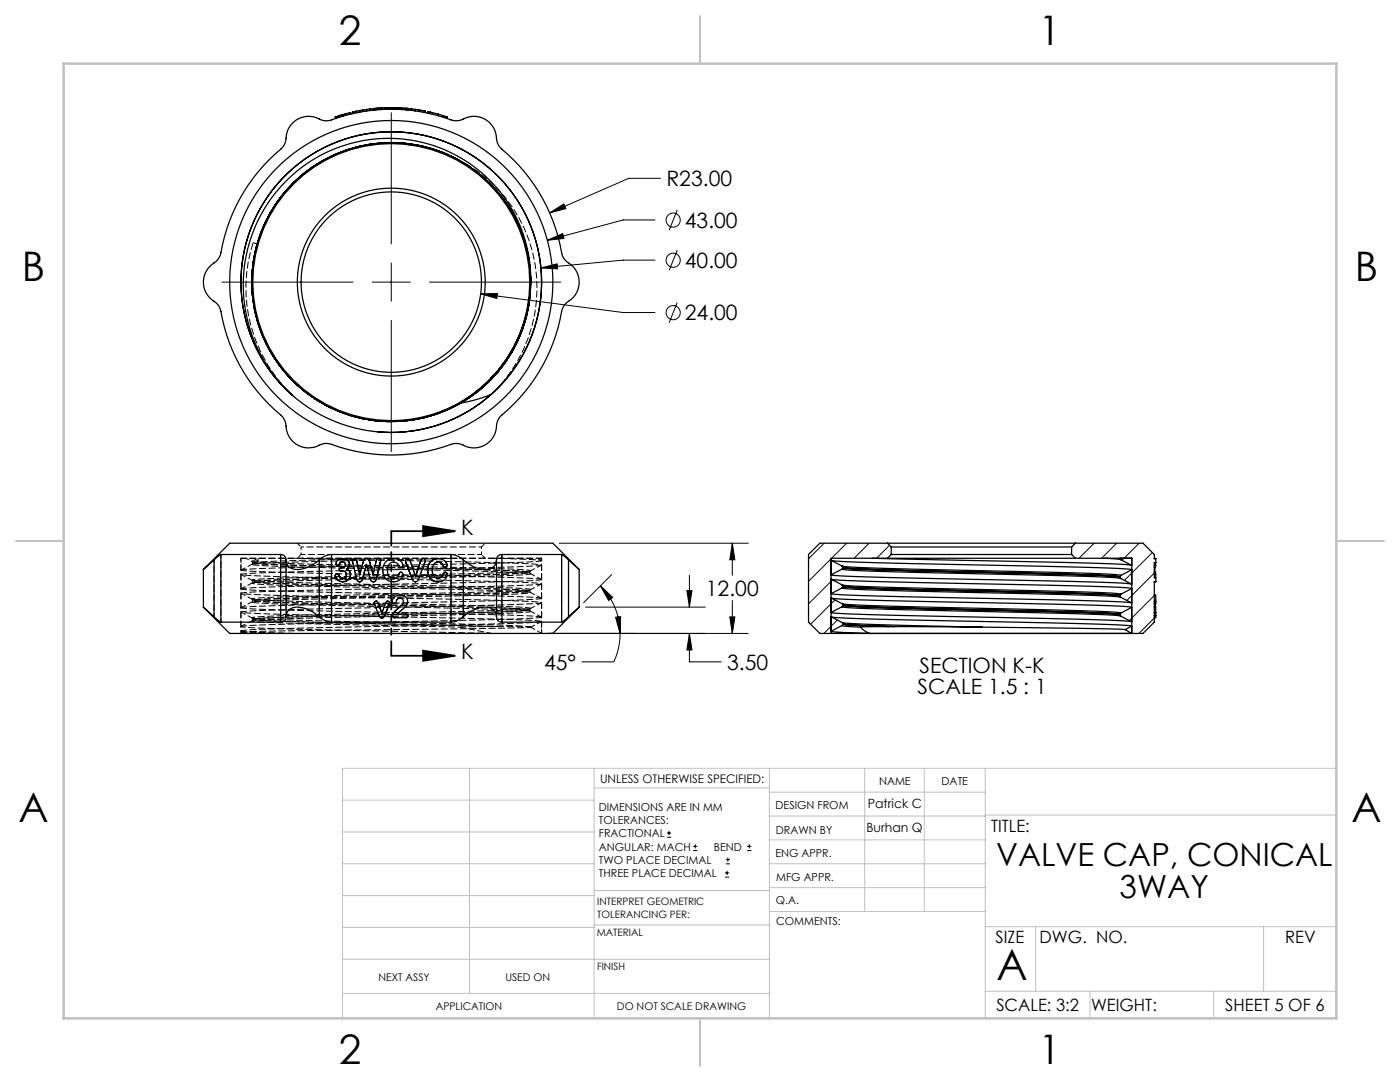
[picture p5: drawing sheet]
<svg xmlns="http://www.w3.org/2000/svg" width="279mm" height="216mm" viewBox="0 0 279 216" stroke-linecap="round" stroke-linejoin="round" font-family="sans-serif">
<g fill="none" stroke="#000" stroke-width=".2">
<path d="M78.1 22.5v26.2M131.8 35.6h-6.3l-15.8 6.9M44.3 56.3h26.2M74.3 56.3h7.6M78.1 52.5v7.6M85.7 56.3h26.2M95.9 58.6l28.5 3.8h6.3M95.9 58.6h3.4l-.2 1zM108 53.5l3.2-.9 .1 1.1zM109.2 47.9l3.1-1.3 .3 1zM109.7 42.5l2.8-1.8 .4 .9zM130.7 43.9h-6.3l-15.2 4"/>
<path d="M130.7 51.9h-6.3l-16.4 1.6M135.2 41.9l-1.7 4M135.2 49.9l-1.7 4M78.1 63.9v26.2M135.2 60.4l-1.7 4M111.6 108.4h37.7M119.8 116.9l2.5 2.3-.8 .6zM119.8 116.9a13.4 13.4 0 0 1 4 9.5M122.1 114.7l-5.6 5.5M137.1 117.8h1l-.5 3.3zM137.6 114.8v6.3M146.2 108.4v6.4"/>
<path d="M146.2 119.8v6.6M146.2 108.4l.5 3.3h-1.1zM164.5 108.4l-3.1 3.1M165.9 111.5l-4.5 4.5M166.1 115.7l-4.7 4.8M166.6 119.7l-4.8 4.9M169 108.4l-3 3M173.5 108.4l-3 3M177.5 108.8l-2.6 2.6M218.4 108.4l-3 3M222.8 108.4l-3 3M227.3 108.4l-3.4 3.4"/>
<path d="M230 110.2l-5.6 5.6M230.4 118.8l-5 5M230.4 114.3l-5.5 5.5M109.4 126.4h39.9M116.9 121.1h23.9M122.9 123.2l1-.1-.1 3.3zM123.8 126.4a13.4 13.4 0 0 1-1.3 5.7h-6.4M137.6 126.4v5.7h6.3M137.6 126.4l.5 3.3h-1zM145.6 123.1h1.1l-.5 3.3zM167.1 123.7l-2.7 2.7M230.4 123.3l-3.1 3.1"/>
<path d="M133.1 167.1h.8M133.1 166.2h.8M133.5 165.8v.8M138.3 169.7h.9M138.3 168.9h.9M138.8 168.5v.8M144.7 175h.8M144.7 174.2h.8M144.8 172.4h.9M144.8 171.5h.9M145.1 173.8v.8M145.3 171.1v.8"/>
<path d="M149.1 169.7h.9M149.1 168.9h.9M149.5 168.5v.8"/>
<circle cx="134.3" cy="43.9" r="1.41"/>
<circle cx="134.3" cy="51.9" r="1.41"/>
<circle cx="134.3" cy="62.4" r="1.41"/>
</g>
<path d="M78.1 106h12.7M84.4 105l6.4 1-6.4 1zM78.1 130.8h12.7M84.4 129.8l6.4 1-6.4 1.1z" fill="none" stroke="#000" stroke-width=".35"/>
<path d="M78.1 106v24.8" fill="none" stroke="#000" stroke-width=".35" stroke-dasharray="6.3 1.3 1.3 1.3 1.3 1.3" stroke-dashoffset="3.4"/>
<g fill="none" stroke="#c0c0c0" stroke-width=".2">
<path d="M68.4 159.7h50.2M93.7 153.3v44.9M118.6 153.3v49.9M118.6 157.2h34.9M153.5 153.3v49.9M153.5 158.1h43.1M172.6 153.3v28.6M184.5 153.3v28.6M196.6 153.3v49.9M266.7 153.3h-198.3v49.9M68.4 178.7h50.2M68.4 172.4h50.2"/>
<path d="M68.4 166h50.2M118.6 177.7h35.1M153.5 167.6h43.1M153.5 162.8h43.1M153.5 172.4h43.1M153.5 177.1h43.1M196.6 162.6h70.1M68.4 198.2h85.1M68.4 185.1h50.2M68.4 191.4h50.2M118.6 191.4h34.9M118.6 184.6h35.1"/>
<path d="M153.7 181.9h42.9M196.6 197.8h70.1M196.6 184.9h70.1M206.7 184.9v12.9M217.5 197.8v5.4M242.2 197.8v5.4M252.2 184.9v12.9"/>
</g>
<path d="M139.7 3.2v9.5M3.2 107.9h9.5M266.7 107.9h9.5M139.7 203.2v9.5" fill="none" stroke="#c0c0c0" stroke-width=".25"/>
<path d="M12.7 12.7h254v190.5h-254z" fill="none" stroke="#c0c0c0" stroke-width=".5"/>
<g fill="#000">
<path d="M84.4 105l6.4 1-6.4 1zM84.4 129.8l6.4 1-6.4 1.1z"/>
<path d="M146.2 108.4l.5 3.3h-1.1zM145.6 123.1h1.1l-.5 3.3zM122.9 123.2l1-.1-.1 3.3zM119.8 116.9l2.5 2.3-.8 .6zM137.1 117.8h1l-.5 3.3zM137.6 126.4l.5 3.3h-1zM95.9 58.6l3.2 1 .2-1zM109.7 42.5l3.2-.9-.4-.9zM109.2 47.9l3.4-.3-.3-1zM108 53.5l3.3 .2-.1-1.1z"/>
</g>
<g fill="none" stroke="#000" stroke-width=".25">
<path d="M58.2 24.7a4.7 4.7 0 0 1 6-.8l1.2 .2a35.7 35.7 0 0 1 25-.1l.8 .1 .8-.2a4.6 4.6 0 0 1 7.1 4.2 4.5 4.5 0 0 0 2.3 2.7 34.8 34.8 0 0 1 10.8 20 4.9 4.9 0 0 0 2.1 2.3 4.6 4.6 0 0 1-1.2 7.3 4.5 4.5 0 0 0-1.3 3.3 34.8 34.8 0 0 1-11.9 19.4 4.9 4.9 0 0 0-1 3 4.6 4.6 0 0 1-6.9 2.5l-.9-.1a6.2 6.2 0 0 0-2.6 .7 34.8 34.8 0 0 1-22.7-.6 4.9 4.9 0 0 0-3.1 .6 4.6 4.6 0 0 1-5.7-4.7 4.5 4.5 0 0 0-2.2-2.8 34.8 34.8 0 0 1-10.8-19.9l-.6-1.1a6.5 6.5 0 0 1-2.6-3.2 4.6 4.6 0 0 1 2.3-5.3 4.5 4.5 0 0 0 1.3-3.4 34.8 34.8 0 0 1 11.9-19.3l.5-.7 .2-.8a4.8 4.8 0 0 1 1.2-3.3zM68.3 22.9l-1.4 .4 .1 .3M68.3 22.9l.1 .3M68.4 22.9l-.4 .1M68.9 22.7h.1M70 22.8l-.1-.3-1.6 .4M70.4 22.4v.3M71.1 22.2l.1 .3M71.1 22.2l-.7 .2M71.7 22.1l-.6 .1M71.7 22.1l.1 .3M72.4 22l-.7 .1"/>
<path d="M72.4 22v.3M73.1 21.9l.1 .2M73.1 21.9l-.7 .1M73.8 21.8l.1 .3M73.8 21.8l-.7 .1M74.5 21.7l-.7 .1M74.5 21.7v.3M74.7 21.7v.3M74.7 21.7h-.2M74.8 21.7h-.1M74.8 21.7v.2M75.4 21.6l-.6 .1"/>
<path d="M75.6 21.6v.3M75.6 21.6l-.8 .1M75.9 21.6h.1M76.2 21.5l-.6 .1M76.2 21.5v.3M76.4 21.5h.1M76.8 21.5h-.6M76.8 21.5v.3M77.6 21.5h-.8M77.6 21.5v.3M77.8 21.5h-.2M77.8 21.5v.3"/>
<path d="M78.3 21.5h.5M78.3 21.5v.3M78.3 21.5h-.5M78.8 21.5l2.2 .1M78.8 21.5v.3M81 21.6h.4M81 21.6l.4 .1M81 21.6v.3M81.1 21.6h.1M81.4 21.7h.7M81.4 21.7v.3M82.1 21.7l.8 .1"/>
<path d="M82.1 21.7v.3M82.9 21.8l.8 .1M82.9 21.8v.3M83.7 21.9l-.1 .3M83.7 21.9l1.1 .2M84.8 22.1l.1 .1-.1 .3M84.8 22.1l-.1 .3M85.9 22.4l1.6 .4M85.9 22.4l-.5-.1-.1 .3M85.9 22.4v.3M87.5 22.8l1.8 .5-.1 .3M87.5 22.8l-.1 .3"/>
<path d="M91.3 31.8a27.8 27.8 0 0 0-41 24.6 27.8 27.8 0 0 0 41.1 24.3 27.8 27.8 0 0 0 1.8-47.8 27.8 27.8 0 0 0-42.9 21.2 27.8 27.8 0 0 0 39 27.6 27.8 27.8 0 0 0 5.8-47.4 27.8 27.8 0 0 0-42.1 9.8 27.8 27.8 0 0 0 18.4 39.2 27.8 27.8 0 0 0 34.5-26M105.9 56.8a27.8 27.8 0 0 0-32.4-27.9 27.8 27.8 0 0 0-21.6 36.8 27.8 27.8 0 0 0 40.1 14.7M98 78.7l-3 1.1-3 .6M98 78.7a30 30 0 0 1-22.7 7.5M98.7 74.8a44.7 44.7 0 0 1-6.8 5.6h.1M98.7 74.8a28.4 28.4 0 0 0 6.6-24.7 28.2 28.2 0 0 0-12.6-18.1 28.6 28.6 0 0 0-12.2-4.2 28.5 28.5 0 0 0-8.5 .4 29.2 29.2 0 0 0-6.5 2l-.2 .1a29.1 29.1 0 0 0-10.3 8.2l-.1 .1a29 29 0 0 0-4.2 7.2 29.5 29.5 0 0 0-1.8 6.7 29.7 29.7 0 0 0 1.1 13.6l.5 1.2a29.9 29.9 0 0 0 3.1 6.1l3 3.7 1.7 1.7a30 30 0 0 1-1.9-43.2 30 30 0 0 1 43.3-.2 30 30 0 0 1-1.7 43.3M99.3 73.9l-1.4 1.6M101 71.8l-1.5 2M101.2 71.5a27.6 27.6 0 0 0-20.2-42.6 27.6 27.6 0 0 0-28.7 37.4 27.6 27.6 0 0 0 46.4 8.5M40.6 113.6l5.2-5.2h64.5l5.3 5.2v7.5M40.6 113.6v7.5M42.7 111.7l-2.1 1.9"/>
<path d="M42.7 111.7v11.4M44.1 110.6h11.9M44.1 110.6l-1.4 1.1M44.1 110.6v13.5M56 110.6l.5 .2a1.02 1.02 0 0 1 .6 .9M56 110.6v13.5M57.1 111.7a2.11 2.11 0 0 0 2.7 1.9 7.5 7.5 0 0 0 3.9-1.9M57.1 111.7v11.4M63.7 111.7v11.4M66.2 110.6h23.8M66.2 110.6l-1.2 .3-1.3 .8M66.2 110.6v13.5"/>
<path d="M67.3 114.5l.3 .1M67.3 114.5l-.3 .1-.1 .3a1.43 1.43 0 0 0 1.4 1.2M67.3 114.5l.2 .1M67.5 114.6h.1M67.6 112.7a.65 .65 0 0 1 .6-.7 .65 .65 0 0 1 .7 .6 .65 .65 0 0 1-.7 .7h-.1a.34 .34 0 0 0-.4 .2 .34 .34 0 0 0 .1 .4h.2M67.6 112.7l-.3 .2M67.6 112.7h.1M67.6 114.6l.4 .8 .4 .1M67.7 112.7l-.4 .2M68 113.9a.76 .76 0 0 1 1 .4 .76 .76 0 0 1-.3 1 .76 .76 0 0 1-1-.2l-.2-.5M68.4 113.9h-.4M68.4 111.5a1.18 1.18 0 0 1 1.4 1.1"/>
<path d="M68.4 111.5a1.07 1.07 0 0 0-1.3 1.3l.2 .1M68.4 111.5a1.17 1.17 0 0 1 1.3 1.1M68.4 112.1l-.4 .1-.3 .5M69.2 113.6a1.24 1.24 0 0 1 .7 1.1M69.2 113.6h.1M69.3 113.6l.5 .5 .2 .6M69.7 112.6l-.1 .4-.4 .6M69.7 112.6h.1M69.8 112.6l-.2 .5-.3 .5M69.9 114.7a1.46 1.46 0 0 1-1.6 1.4M69.9 114.7h.1M70 114.7a1.5 1.5 0 0 1-1.7 1.4"/>
<path d="M70.7 111.4a.55 .55 0 0 0-.3 .9l.8 3.3a.55 .55 0 0 0 .5 .5M70.7 111.4l.3 .2 .2 .5M70.7 111.4l.4 .1 .2 .6M71.2 112.1h.1M71.3 112.1l.5 2.5M72.4 115.3l-.3 .7-.4 .1M72.4 115.3l.7-2.7 .8 3 .3 .4 .3 .1M72.4 115.3h.1M72.4 115.3l-.2 .6-.5 .2M73.1 111.4a.7 .7 0 0 0-.7 .8l-.6 2.5-.6-2.6M73.1 111.4a.69 .69 0 0 1 .7 .8M73.1 111.4h.1a.7 .7 0 0 1 .6 .8"/>
<path d="M73.1 112.7l-.7 2.6M75.1 119.9a.47 .47 0 0 0-.4 .4 .47 .47 0 0 0 .1 .4l.9 2.3 .3 .3h.2M75.1 119.9l.2 .1 .2 .5M75.1 119.9h.1M75.1 115.3l-.1 .5-.5 .3M75.1 115.3h.1M75.2 115.3l-.2 .6-.5 .2M75.5 111.4l-.4 .3-.7 3-.6-2.5M75.5 111.4l.4 .2 .1 .3M75.5 111.4h.1M75.9 112.3l-.8 3M75.9 112.3h.1"/>
<path d="M76 111.9l-.1 .4M77.3 113.8a1.3 1.3 0 0 0 1.2 1.6M77.3 113.8h.1M77.4 119.9l.2 .1 .2 .3M77.4 119.9l-.4 .4-.8 2.1-.7-1.9M77.4 119.9h.1M78.5 115.4h.1M78.6 112.2h.1M78.6 112.2a1.32 1.32 0 0 0-1.3 1.6M78.6 112.2a1.1 1.1 0 0 1 1 .6M79.6 112.8h.1M79.6 112.8l.2 .3 .2 .1"/>
<path d="M79.6 114.6a1.08 1.08 0 0 1-1.1 .8M79.8 119.4h.1M79.8 119.4a.67 .67 0 0 1 .7 .6M79.8 119.4a1.18 1.18 0 0 0-.9 .9l-.3 .1M79.8 118.7h.1M79.8 118.7a1.4 1.4 0 0 0-1.5 1.3M79.8 118.7a1.35 1.35 0 0 1 1.5 .9 1.35 1.35 0 0 1-.5 1.6l-1.5 1.3h.8a1.14 1.14 0 0 1 1.3 .4l-.1 .3-.3 .1h-2.2M80 114.2l-.2 .1-.2 .3M80 114.2h.1M80 113.2h.1M80 113.2l.4-.3a2.03 2.03 0 0 0-2.2-1.5 2.03 2.03 0 0 0-1.8 1.9 2.14 2.14 0 0 0 1.2 2.6 2.14 2.14 0 0 0 2.8-1v-.5l-.4-.2M80.9 111.9l.1 .4"/>
<path d="M80.9 111.9h.1M80.9 111.9l.2 .4M81 112.3h.1M81 112.3l1.1 2.9M81.1 112.3l1 2.9M81.4 111.4l-.3 .1-.2 .4M81.4 111.4h.1M81.4 111.4l.2 .1 .2 .3 1.1 3.3 1.1-3.1M82.1 115.2h.1M82.1 115.2l.1 .3a.69 .69 0 0 0 .7 .6M82.9 116.1h.1M84.5 111.4l-.3 .1-.2 .5"/>
<path d="M84.5 111.4a.52 .52 0 0 1 .3 .9l-1.3 3.4-.6 .4M84.5 111.4l-.4 .2-.1 .4M85.3 113.8l.1 .7 .5 .9M85.3 113.8h.1M85.4 113.8l.1 1 .4 .6M85.9 115.4l.7 .6 .9 .1M85.9 115.4h.1M85.9 115.4l.8 .6 .8 .1M87.4 112.2h.1M87.5 111.4a2.11 2.11 0 0 0-2.2 2.4M87.5 111.4a2.12 2.12 0 0 0-2.1 2.4M87.5 111.4a1.47 1.47 0 0 1 1.7 1.6l-.3 .2"/>
<path d="M87.5 112.2a1.05 1.05 0 0 1 1 .6M87.5 112.2a1.31 1.31 0 0 0-1.2 1.6 1.17 1.17 0 0 0 .7 1.5 1.17 1.17 0 0 0 1.5-.7M87.6 112.2l.5 .2 .3 .4M88.4 112.8l.2 .3 .3 .1M88.4 112.8h.1M88.4 114.6a1.04 1.04 0 0 1-1 .8M88.4 114.6h.1M88.5 112.8l.2 .3 .2 .1M88.9 114.2l-.3 .1-.2 .3M88.9 114.2l-.2 .1-.2 .3M88.9 114.2l.3 .1a1.3 1.3 0 0 1-1.1 1.7l-.6 .1M90 110.6l1.1 .3 1.4 .8"/>
<path d="M90 110.6v13.5M92.5 111.7a5.7 5.7 0 0 0 5.6 1.7 1.82 1.82 0 0 0 1-1.7M92.5 111.7v11.4M99.1 111.7v11.4M100.2 110.6h11.9M100.2 110.6l-.3 .1a.99 .99 0 0 0-.8 1M100.2 110.6v13.5M112.1 110.6l1.4 1.1M112.1 110.6v13.5M113.5 111.7l2.1 1.9M113.5 111.7v11.4M165.9 111.8l2.1 1.1"/>
<path d="M165.9 115.6l2.1 1.1M165.9 119.3l2.1 1.1M166 111.9a1514 1514 0 0 0 47.5 1.2l9.1 .3 3.3 .3-2.2 1.1M166 119.4a1512.4 1512.4 0 0 0 47.5 1.2l9.1 .3 3.3 .3-2.2 1.1M166.1 115.6a1936.4 1936.4 0 0 0 51 1.4l6.5 .2 2.3 .2-2.2 1.2M168 112.9l.2 .3M168 112.9l.2 .1M168 116.7l.2 .3M168 116.7a260.7 260.7 0 0 0 21.8 .8l7.2 .2a497 497 0 0 1 26.6 .8l.1 .1M168 117.3a424.6 424.6 0 0 0 28.3 1l9.7 .2a202.8 202.8 0 0 1 17.7 .7M168 117.3l-2.1 1.2h.1a687.2 687.2 0 0 0 34.4 1 453.7 453.7 0 0 1 25.4 .8M168 113.6a353.3 353.3 0 0 0 25.1 .8l11.8 .3a234.7 234.7 0 0 1 18.8 .7l-.2-.3"/>
<path d="M168 113.6l-2.1 1.1 .1 .1a687.2 687.2 0 0 0 34.4 .9 452.9 452.9 0 0 1 25.4 .8M168.2 113.4l.1-.1a1256.9 1256.9 0 0 0 43.8 1.3l8.4 .3 3 .2M168.2 116.8l.1 .2a1266.1 1266.1 0 0 0 43.8 1.3l8.4 .3 3 .3M168.2 117a407.6 407.6 0 0 0 27.7 1l6.4 .1a279.3 279.3 0 0 1 21.2 .8M168.2 113.2a408.3 408.3 0 0 0 27.7 1l6.4 .1a279.7 279.7 0 0 1 21.2 .8M168.2 113.2v.1M168.2 117h.1M168.2 117l-.2 .3M168.2 113.3l-.2 .3M168.3 113a1847.1 1847.1 0 0 0 48.4 1.4l5 .2 2 .2M168.3 117.1l-.1 .1M174.1 111.4l40.9 .9 10.8 .5"/>
<path d="M177.1 108.4h37.5M177.1 111.4h37.5M177.1 108.4h-13.5l-2.2 2.2v13.5l2.2 2.3h2.3M177.1 111.4h-11.2v15M177.1 108.4l.8 .7M177.9 109.1h36M177.9 110.6h36M177.9 109.1v1.5M177.9 110.6l-.8 .8M213.9 110.6l.7 .8M213.9 109.1v1.5M214.6 111.4h11.3v15"/>
<path d="M214.6 108.4h13.5l2.3 2.2v.9M214.6 108.4l-.7 .7M220.4 111.4l3.3 .3M223.4 115.1l.1 .3M223.5 115.1h.1M223.5 118.9h.1M223.5 118.9l.2 .3M223.5 111.4l.2 .3 2.2 1.1M223.5 118.9v.2M223.6 118.7l-.2 .1M223.7 114.8l-.2 .3M223.7 118.6l-.2 .3"/>
<path d="M223.7 119.2l2.2 1.1M223.7 115.4l2.2 1.2M230.4 111.5h.3M230.4 114.2h.2v.4M230.4 118.7l.2 .1 .1 1.2M230.4 114.6h.2M230.4 112.8h.2M230.4 111.4h.3M230.5 113.2v1M230.6 114.6l.1 .7M230.6 112.8v.4h-.2M230.7 112.3l-.1 .5"/>
<path d="M230.7 111.4v.1M230.7 112.3h-.3v3h.3M230.7 116.1h-.3v8l-2.3 2.3h-2.2M230.7 116.1h-.3M230.7 111.5v.8M230.7 115.3v.8M40.6 121.1l5.2 5.3h64.5l5.3-5.3M40.6 121.1l2.1 2M42.7 123.1l1.4 1M44.1 124.1h11.9M57.1 123.1a1.01 1.01 0 0 1-1.1 1M57.1 123.1a2.11 2.11 0 0 1 2.7-1.9 7.5 7.5 0 0 1 3.9 1.9"/>
<path d="M63.7 123.1l1.2 .7 1.3 .3M66.2 124.1h23.8M75.5 120.5h.1M75.5 120.5l.7 1.8M76.2 123.3h.1M76.8 122.7l-.3 .5-.3 .1M76.8 122.7h.1M77.6 120.7h.1M77.6 120.7l-.8 2M77.8 120.3l-.2 .4M77.8 120.3h.1M78.3 122.8h.1"/>
<path d="M78.3 122.8l.1 .3 .4 .2M78.3 120h.1M78.3 120l.1 .3 .2 .1M78.5 122.3l-.2 .5M78.5 122.3h.1M78.6 120.4h.1M78.8 123.3h.1M79.7 121.1h.1M79.8 121.1l-1.3 1.2M80.5 120h.1M80.5 120a1.48 1.48 0 0 1-.7 1.1M92.5 123.1l-1.3 .8-1.2 .2"/>
<path d="M92.5 123.1a5.7 5.7 0 0 1 5.6-1.7 1.82 1.82 0 0 1 1 1.7M99.1 123.1a1.02 1.02 0 0 0 1.1 1M100.2 124.1h11.9M113.5 123.1l-1.4 1M115.6 121.1l-2.1 2M165.9 126.4h60M165.9 123.1l2.1 1.1 .2 .3M166 123.1l9.7 .5 31.2 .6a208.2 208.2 0 0 1 19 .7l-1.4 .7M168 124.8l3.7 .3M168 120.4l.2 .3M168 120.4l.2 .1M168 121.1a368.6 368.6 0 0 0 25.5 .9l11.8 .2a223.1 223.1 0 0 1 18.4 .8"/>
<path d="M168 124.8l-2.1 1.2 2.2 .2 5.4 .2M168 121.1l-2.1 1.1 .1 .1a685.7 685.7 0 0 0 34.4 .9 454.7 454.7 0 0 1 25.4 .8M168.1 124.2a254.5 254.5 0 0 0 20.7 .8l7.2 .1M168.2 121l.1-.2a1255.1 1255.1 0 0 0 43.8 1.3l8.4 .3 3 .3M168.2 120.7l-.2 .4M168.2 120.7a407.6 407.6 0 0 0 27.7 1l6.4 .1a279.3 279.3 0 0 1 21.2 .8M168.2 124.5l2.4 .3 6.8 .2M168.2 124.5l2.7 .3 7.6 .2M168.2 124.5h.1M168.2 124.5l-.2 .3M168.3 120.5a1606.6 1606.6 0 0 0 45.9 1.3l7.1 .3 2.4 .2M171.7 125.1l.7 .7 1.1 .6"/>
<path d="M173.5 126.4h52.4M177.4 125l-5.7 .1M177.4 125h1.1M178.5 125l17.5 .1M196 125.1l22 .3 6.5 .2M223.5 122.6v.1M223.5 122.7l.2 .3M223.5 122.7v.2M223.7 122.3l-.2 .3M223.7 123l2.2 1.1M224.5 125.6l1.4 .8M230.4 122.8h.3"/>
<path d="M230.4 122.3h.3M230.4 120h.3M230.4 121.1h.2M230.6 120.4v.7M230.6 121.1l.1 1.2M230.7 122.3v.5M230.7 122.8v.5h-.3M230.7 120v.4h-.3"/>
<circle cx="78.1" cy="56.3" r="32.3"/>
<circle cx="78.1" cy="56.3" r="18"/>
<circle cx="78.1" cy="56.3" r="30"/>
<circle cx="78.1" cy="56.3" r="18.7"/>
</g>
<g fill="none" stroke="#000" stroke-width=".2" stroke-dasharray="1.3 .6">
<path d="M67 23.3l.1 .3M67.3 23.2l.1 .3M67.5 23.1l.1 .3M67.6 23.1l.1 .3M67.7 23.1l.1 .3M68 23l.1 .3M68.2 23.2l-.1-.2M68.2 22.9l.1 .3M68.3 22.9l.1 .3M68.3 22.9h.1M68.4 22.9l.1 .3M68.9 22.7l.1 .3"/>
<path d="M69.1 22.7l.1 .3M69.2 22.6l.1 .3M69.7 22.5l.1 .3M70.7 22.3l.1 .3M71.2 22.2l.1 .3M71.8 22.1v.3M72.4 22l.1 .3M73.1 21.9l.1 .2M73.8 21.8v.3M74.4 21.7l.1 .3M74.7 21.7l.1-.1M75 21.6l.1 .3"/>
<path d="M75.1 21.9v-.3M75.1 21.6l.1 .3M75.4 21.6h.5M75.5 21.6v.3M75.5 21.6l.1 .3M75.9 21.6v.3M76 21.6v.3M76.2 21.5v.3M76.4 21.5v.3M76.9 21.5l.1 .3M77.3 21.5v.3M77.4 21.5v.3"/>
<path d="M77.6 21.5h.2M78 28.7h-.1M78.3 21.5v.3M78.5 21.5v.3M78.6 21.5v.3M78.6 21.5h.6M79.2 21.5v.3M79.2 21.5h.2M79.3 21.5v.3M79.3 21.5h.2M79.5 21.5h.3M79.5 21.8v-.3"/>
<path d="M79.6 21.5v.3M79.8 21.5l-.1 .3M79.8 21.5v.3M80 21.8v-.3M80 21.5l.2 .1M80 21.5v.3M80.4 21.6h.1M80.4 21.6v.3M80.5 21.6v.3M80.6 21.6v.3M80.9 21.6v.3M81.1 21.6l-.1 .3"/>
<path d="M81.1 21.6l.3 .1M81.4 21.9v-.2M81.4 21.6l-.1 .3M81.9 21.7v.3M82.9 21.8v.3M84 22l-.1 .3M84.5 22.1l-.1 .3M86.3 22.5l-.1 .3M87.5 22.8l-.1 .3M88.5 23.1l-.1 .3M88.8 23.5l.1-.3M88.9 23.2l-.1 .3"/>
<path d="M89.3 23.3l-.1 .3M91.3 31.8a29.9 29.9 0 0 0-10.3-3M51.3 48.7h.2M105.9 57.3v-.5M98.7 78.1a28.9 28.9 0 0 0-7.4-46.3M98.9 77.9l-.2 .2M40.6 113.6h.1M50.3 115.8l.1 .3M50.3 119.5l.1 .3M50.3 112l.1 .3M50.3 116.3v.1M50.3 112.6h.1"/>
<path d="M50.3 112h.1M50.4 119.8l-.1 .3M50.4 116.1l-.1 .2M50.4 119.8h.1M50.4 116.1h.1M50.4 112.3h.1M50.4 112.3l-.1 .2M51.3 111.8l.2 .3M66.9 114.9h.1M67 114.9l.1-.3 .3-.1M67 112.5h.1M67.4 112.9l-.3-.4"/>
<path d="M67.7 113.6h.1M67.8 113.6l.1-.2 .3-.1M68.1 113.9h-.2l-.1-.3M68.2 113.3h.1M68.3 112.1h.1M68.3 115.5h.1M68.4 113.9h.1M68.5 113.9h-.1M68.9 112.7h.1M69.1 114.7h.1M70.3 111.9h.1M70.4 112.3h.1"/>
<path d="M70.4 112.3v-.4M71.1 115.3h.1M71.2 115.3l-.8-3M71.8 114.7h.1M71.8 114.6v.1M72.4 112.2h.1M73.1 112.6h.1M73.2 112.6l-.1 .1M73.8 115.3h.1M74.4 114.7h.1M74.5 114.6v.1M75 112.1h.1"/>
<path d="M76.4 113.8h.1M76.9 115.4h.1M78.5 111.4h.1M78.6 116.1h.1M79.2 119.7h.1M80.4 112.8h.1M80.4 114.6h.1M80.6 118.9h.1M81.9 112l1 3.1M81.9 112h.1M82.9 115.1v-.1M82.9 115.1h.1"/>
<path d="M83.7 115.2h-.1M84.7 112.3l-1.1 2.9M84.8 112.3h-.1M84.8 111.8l-.1 .5M84.9 111.8h-.1M86.3 113.8h-.1M87.4 111.4l.5 .1M87.5 115.4h-.1M87.5 112.2h-.1M87.5 116.1h-.1M88.8 114.2l.3 .1 .1 .3M89.2 112.8l-.1 .3-.3 .1"/>
<path d="M89.3 112.8h-.1M89.3 114.6h-.1M105.7 114.2h.1M105.7 118v-.1M105.7 114.2l.2-.3M105.7 117.9l.2-.2M105.9 113.9h.1M105.9 114.5l-.2-.3M105.9 118.2l-.2-.2M105.9 117.7h.1M108.1 111.9v-.5M48.1 125.9v.5"/>
<path d="M48.1 125.9l.5 .2M48.6 126.1l-.5 .3M50.3 123.3l.1 .3M50.4 123.6l-.1 .3M50.4 123.6h.1M63.7 123.1l.4 .3M74.7 120.3h.1M74.8 120.7h.1M74.8 120.7l-.1-.4M75.6 122.7h.1M76.2 122.4h.1M76.2 122.3v.1"/>
<path d="M76.9 120.4h.1M79.3 122.5h.1M79.5 122.3h.1M79.5 122.3l-.2 .2M81.4 120h-.1M81.4 122.9h.1M99 122.5l.1 .6M105.7 121.7h.1M105.7 121.7l.2-.3M105.9 121.4h.1M105.9 122l-.2-.3M105.9 125.1h.1"/>
<path d="M113.5 123.1l.3-.3"/>
</g>
<g fill="none" stroke="#000" stroke-width=".2" stroke-dasharray="1.3 .6" stroke-dashoffset=".4">
<path d="M51.3 48.7l-.8-.3M105.9 56.2a27.8 27.8 0 0 1-40.8 24.7 27.8 27.8 0 0 1-2.7-47.6 27.8 27.8 0 0 1 43.3 19.9 27.8 27.8 0 0 1-37.9 29 27.8 27.8 0 0 1-7.7-47.1 27.8 27.8 0 0 1 45.2 15.2 27.8 27.8 0 0 1-34.7 32.8 27.8 27.8 0 0 1-12.7-46 27.8 27.8 0 0 1 46.6 10.4 27.8 27.8 0 0 1-25.8 36.6 27.8 27.8 0 0 1-27.4-35.4M48.1 111.4v2.4M48.1 118.4l2.2 1.1M48.1 114.7l2.2 1.1M51.5 112.1v-.7M75.1 112.1l.1-.5 .4-.2M79.8 119.4l-.6 .3M79.8 118.7l.8 .2M81.4 111.4l.2 .1 .3 .5M87.4 112.2a1.34 1.34 0 0 0-1.2 1.6M89.2 114.6a1.61 1.61 0 0 1-1.6 1.5"/>
<path d="M105.9 113.9l2.1-1.1M105.9 117.7l2.2-1.2M105.9 113.9a617.2 617.2 0 0 0-33.2-1.1l-16.3-.4-6.1-.4M48.1 122.2l2.2 1.1M78.1 124.5l21.5 .5M92 125.1l6 1.3M98 126.4l-32.8-.7a226.2 226.2 0 0 1-17.1-.7M99.6 125l6.2 .1M105.9 121.4l2.1-1.1M105.9 125.2l2.1-1.2M108.1 126.4v-2.4"/>
</g>
<g fill="none" stroke="#000" stroke-width=".2" stroke-dasharray="1.3 .6" stroke-dashoffset=".3">
<path d="M50.3 112.6l-2.2 1.1M50.3 116.3l-2.2 1.2M70.4 111.9l.1-.3 .3-.2M71.8 114.7l.7-2.5M84.4 111.4l.3 .1 .1 .3M108.1 115.6l-2.2-1.1M108.1 119.4l-2.2-1.2M48.1 125.9l2.5 .2 7.7 .3M50.3 120.1l-2.2 1.2M50.3 123.9l-2.2 1.1M80.9 122.5l.4 .1 .1 .3M108.1 123.1l-2.2-1.1"/>
<path d="M108.1 126.4l-2.2-1.3"/>
</g>
<g fill="none" stroke="#000" stroke-width=".2" stroke-dasharray="1.3 .6" stroke-dashoffset=".6">
<path d="M50.3 112l1-.2M56 110.6v13.5M59 111.4l19.1 .4M68.4 116.1a1.43 1.43 0 0 1-1.4-1.2M68.4 115.5a.76 .76 0 0 0 .8-.8M69.2 114.7a.69 .69 0 0 0-.7-.8M71.8 116.1l-.4-.2-.2-.6M72.5 112.2l.2-.5 .5-.3M74.5 116.1a.69 .69 0 0 1-.6-.8M78.1 111.8l7 .1a328.9 328.9 0 0 1 23 .8 480.6 480.6 0 0 1-30 1l-7 .1a329.5 329.5 0 0 0-23 .8 358.1 358.1 0 0 0 25.3 .9l4.7 .1M78.1 115.6l7 .1a328.9 328.9 0 0 1 23 .8 480.6 480.6 0 0 1-30 .9l-7 .2a329.5 329.5 0 0 0-23 .8 358.1 358.1 0 0 0 25.3 .8l4.7 .1M78.1 119.3l7 .2a328.9 328.9 0 0 1 23 .8 480.6 480.6 0 0 1-30 .9l-7 .1a329.5 329.5 0 0 0-23 .8 358.1 358.1 0 0 0 25.3 .9l4.7 .1"/>
<path d="M90 110.6v13.5M112.1 110.6v13.5M44.1 124.1v-13.5M66.2 124.1v-13.5M100.2 124.1v-13.5"/>
</g>
<path d="M67.1 112.5a1.21 1.21 0 0 1 1.4-1M77 115.4l-.5-.9-.1-.7M88 111.5a1.52 1.52 0 0 1 1.2 1.3" fill="none" stroke="#000" stroke-width=".2" stroke-dasharray="1.3 .6" stroke-dashoffset=".9"/>
<g fill="none" stroke="#000" stroke-width=".2" stroke-dasharray="1.3 .6" stroke-dashoffset=".5">
<path d="M51.3 111.8l-.8-.4M51.5 112.1l-1 .2M59.3 108.4l.8 .7M60.1 110.6l-.8 .8M66.2 110.6h-6.1M68.3 113.3l.5-.2 .2-.4M69 112.7l-.1-.4-.5-.2M78.1 117a407.6 407.6 0 0 1-27.7-.9 408.1 408.1 0 0 1 27.7-1 408.3 408.3 0 0 0 27.6-.9 408.3 408.3 0 0 0-27.6-.9M78.1 113.2a407.6 407.6 0 0 1 27.6 1 408.1 408.1 0 0 1-27.6 .9 408.3 408.3 0 0 0-27.7 1 408.3 408.3 0 0 0 27.7 .9M78.1 117a407.6 407.6 0 0 1 27.6 .9 408.1 408.1 0 0 1-27.6 1 408.3 408.3 0 0 0-27.7 .9 408.3 408.3 0 0 0 27.7 .9M86.2 113.8a1.24 1.24 0 0 0 1.2 1.6M96.1 110.6h-6.1"/>
<path d="M96.1 109.1l.7-.7M96.8 111.4l-.7-.8M108.1 111.9l-.9-.5M48.6 126.1l9.7 .3M75.6 122.7l-.8-2M76.2 122.4l.8-2M78.1 120.8a407.6 407.6 0 0 1-27.7-1 408.1 408.1 0 0 1 27.7-.9 408.3 408.3 0 0 0 27.6-.9 408.3 408.3 0 0 0-27.6-1M99.6 125h-.9M105.9 125.2l-6.5 .2-41.9 .5-8.9 .2"/>
</g>
<g fill="none" stroke="#000" stroke-width=".2" stroke-dasharray="1.3 .6" stroke-dashoffset=".2">
<path d="M48.1 111.4h60M50.5 112.3a404.2 404.2 0 0 1 27.4-.9M73.9 115.3l-.7-2.7M74.5 114.7l.6-2.6M105.9 117.6a668.4 668.4 0 0 0-33.7-1l-16.1-.5a26.8 26.8 0 0 1-5.8-.4 642.3 642.3 0 0 1 33.5-1 300.2 300.2 0 0 0 22.1-.8M108.1 119.4a835 835 0 0 0-39.1-1.1l-1.9-.1a282.2 282.2 0 0 1-19-.7M108.1 115.6a835.1 835.1 0 0 0-39.1-1.1h-1.9a282.9 282.9 0 0 1-19-.7M108.1 111.4h-60M48.1 125a760.2 760.2 0 0 1 37.1-1.1h2.4a266.2 266.2 0 0 0 20.5-.7v-.1M48.1 121.2a293.5 293.5 0 0 1 22-.7l17.5-.4a271.3 271.3 0 0 0 20.5-.7M96.2 121.2l-18.1-.4M105.9 121.4v-.1a990.2 990.2 0 0 0-41-1.2l-10.5-.3-4.1-.3a102.4 102.4 0 0 1 13-.6l16.2-.4a397.1 397.1 0 0 0 26.4-.8"/>
<path d="M105.9 125.1a288.4 288.4 0 0 0-22.7-.8l-7.3-.1a404 404 0 0 1-25.6-.9 273.7 273.7 0 0 1 22.5-.9l7.2-.1a437.6 437.6 0 0 0 25.9-.9M108 123.1a813.2 813.2 0 0 0-37.1-1l-5.7-.2a226.2 226.2 0 0 1-17.1-.6"/>
</g>
<g fill="none" stroke="#000" stroke-width=".2" stroke-dasharray="1.3 .6" stroke-dashoffset=".1">
<path d="M48.1 118.4v2.9M48.1 114.6v2.9M48.1 117.5a570.3 570.3 0 0 1 32-1l11.6-.2a193.2 193.2 0 0 0 16.4-.7M48.1 113.7a722.8 722.8 0 0 1 35.9-1l7.8-.2a189.1 189.1 0 0 0 16.3-.6M50.5 112.3a446.4 446.4 0 0 0 27.6 .9M78.1 113.3a412.7 412.7 0 0 1-27.7-1M108.1 115.6v-2.9M108.1 119.4v-2.9M48.1 122.1v2.9M78.1 120.7l18.3 .5M81.3 120a2.69 2.69 0 0 1-1.5 2l-.3 .3M92 125.1l6.7-.1"/>
<path d="M108.1 124a466.3 466.3 0 0 1-29.6 .9l-2.6 .1a480.5 480.5 0 0 0-27.8 .9M108.1 123.1v-2.8"/>
</g>
<path d="M42.7 111.7v11.4M49.1 111.4l1.2 .6M63.7 111.7v11.4M91.3 111.4l-14.5 .3a491.8 491.8 0 0 0-26.4 .9h-.1a328.2 328.2 0 0 0 24.2 .9l5 .1a482.8 482.8 0 0 1 26.3 .9h.1a463.4 463.4 0 0 1-29.3 1 475.5 475.5 0 0 0-26.3 .8v.1a471.4 471.4 0 0 0 29.4 1 466.5 466.5 0 0 1 26.1 .8l.1 .1a479.6 479.6 0 0 1-29.5 .9 459.5 459.5 0 0 0-26.1 .9 488.1 488.1 0 0 0 29.6 1 450.8 450.8 0 0 1 26 .9 496.2 496.2 0 0 1-29.7 1 443.8 443.8 0 0 0-25.9 .9 505.2 505.2 0 0 0 29.8 1l11.9 .2M96.1 109.1h-36M99.1 111.7v11.4M108.1 111.9l-9.4-.5M57.1 123.1v-11.4M92.5 123.1v-11.4M97.4 121.2l6.2 .2 2.1 .3a408.1 408.1 0 0 1-27.6 .9 408.3 408.3 0 0 0-27.7 1 408.3 408.3 0 0 0 27.7 .9M113.5 123.1v-11.4" fill="none" stroke="#000" stroke-width=".2" stroke-dasharray="1.3 .6" stroke-dashoffset=".7"/>
<path d="M78.1 123.1h2.6a451.9 451.9 0 0 1 27.4 .9M98.7 125l-20.6-.5" fill="none" stroke="#000" stroke-width=".2" stroke-dasharray="1.3 .6" stroke-dashoffset="-.1"/>
<path d="M50.5 48.4a29.4 29.4 0 0 0 8.5 31M78.1 124.5a407.6 407.6 0 0 1-27.7-.9 408.1 408.1 0 0 1 27.7-.9 408.3 408.3 0 0 0 27.6-1l-2.1-.2-6-.3" fill="none" stroke="#000" stroke-width=".2" stroke-dasharray="1.3 .6" stroke-dashoffset="-.2"/>
<path d="M79.5 21.5l1.5 .1M48.1 111.4v15M60.1 109.1v1.5M96.1 110.6v-1.5M108.1 126.4v-15" fill="none" stroke="#000" stroke-width=".2" stroke-dasharray="1.3 .6" stroke-dashoffset=".8"/>
<text font-size="8.5" x="198.9" y="195.5">A</text>
<g font-size="8.1">
<text x="67.6" y="8.9">2</text>
<text x="207.3" y="8.9">1</text>
<text x="4.4" y="56.1">B</text>
<text x="270.4" y="56.1">B</text>
<text x="3.7" y="164.1">A</text>
<text x="269.7" y="164.1">A</text>
<text x="67.6" y="212.4">2</text>
<text x="207.3" y="212.4">1</text>
</g>
<g font-size="6.3">
<text x="198.8" y="172.9">VALVE CAP, CONICAL</text>
<text x="223.5" y="179.2">3WAY</text>
</g>
<g font-size="4.2">
<text x="133" y="37.2">R23.00</text>
<text x="136.7" y="45.5">43.00</text>
<text x="136.7" y="53.5">40.00</text>
<text x="136.7" y="63.9">24.00</text>
<text x="92.1" y="106.7">K</text>
<text x="140.9" y="118.9">12.00</text>
<text x="92.1" y="131.6">K</text>
<text x="108.6" y="133.7">45°</text>
<text x="145.1" y="133.7">3.50</text>
<text x="183.5" y="134.2">SECTION K-K</text>
<text x="183.1" y="138.4">SCALE 1.5 : 1</text>
</g>
<g font-size="3.4">
<text x="197.8" y="166">TITLE:</text>
<text x="198.7" y="188.1">SIZE</text>
<text x="207.5" y="188.1">DWG. NO.</text>
<text x="256.5" y="188.2">REV</text>
<text x="198.8" y="201.7">SCALE: 3:2</text>
<text x="217.7" y="201.8">WEIGHT:</text>
<text x="244.5" y="201.7">SHEET 5 OF 6</text>
</g>
<g font-size="2.5">
<text x="173.2" y="161.3">Patrick C</text>
<text x="172.9" y="166.1">Burhan Q</text>
</g>
<text font-size="2.4" x="119.8" y="156.2">UNLESS OTHERWISE SPECIFIED:</text>
<g font-size="2.2">
<text x="119.5" y="161.8">DIMENSIONS ARE IN MM</text>
<text x="154.8" y="161.4">DESIGN FROM</text>
<text x="175.4" y="156.6">NAME</text>
<text x="187.9" y="156.7">DATE</text>
<text x="119.5" y="164.4">TOLERANCES:</text>
<text x="119.5" y="167.1">FRACTIONAL</text>
<text x="154.9" y="166.3">DRAWN BY</text>
<text x="119.5" y="169.7">ANGULAR: MACH</text>
<text x="119.5" y="172.4">TWO PLACE DECIMAL</text>
<text x="142.5" y="169.7">BEND</text>
<text x="154.8" y="171">ENG APPR.</text>
<text x="119.5" y="175">THREE PLACE DECIMAL</text>
<text x="154.9" y="175.7">MFG APPR.</text>
<text x="154.9" y="180.4">Q.A.</text>
<text x="154.9" y="184.6">COMMENTS:</text>
</g>
<g font-size="2.1">
<text x="75.5" y="195.7">NEXT ASSY</text>
<text x="100.9" y="195.7">USED ON</text>
<text x="86.9" y="201.5">APPLICATION</text>
<text x="123.1" y="201.6">DO NOT SCALE DRAWING</text>
</g>
<g font-size="2">
<text x="119.2" y="180.6">INTERPRET GEOMETRIC</text>
<text x="119.2" y="183.1">TOLERANCING PER:</text>
<text x="119.1" y="186.7">MATERIAL</text>
<text x="119.1" y="193.5">FINISH</text>
</g>
</svg>
